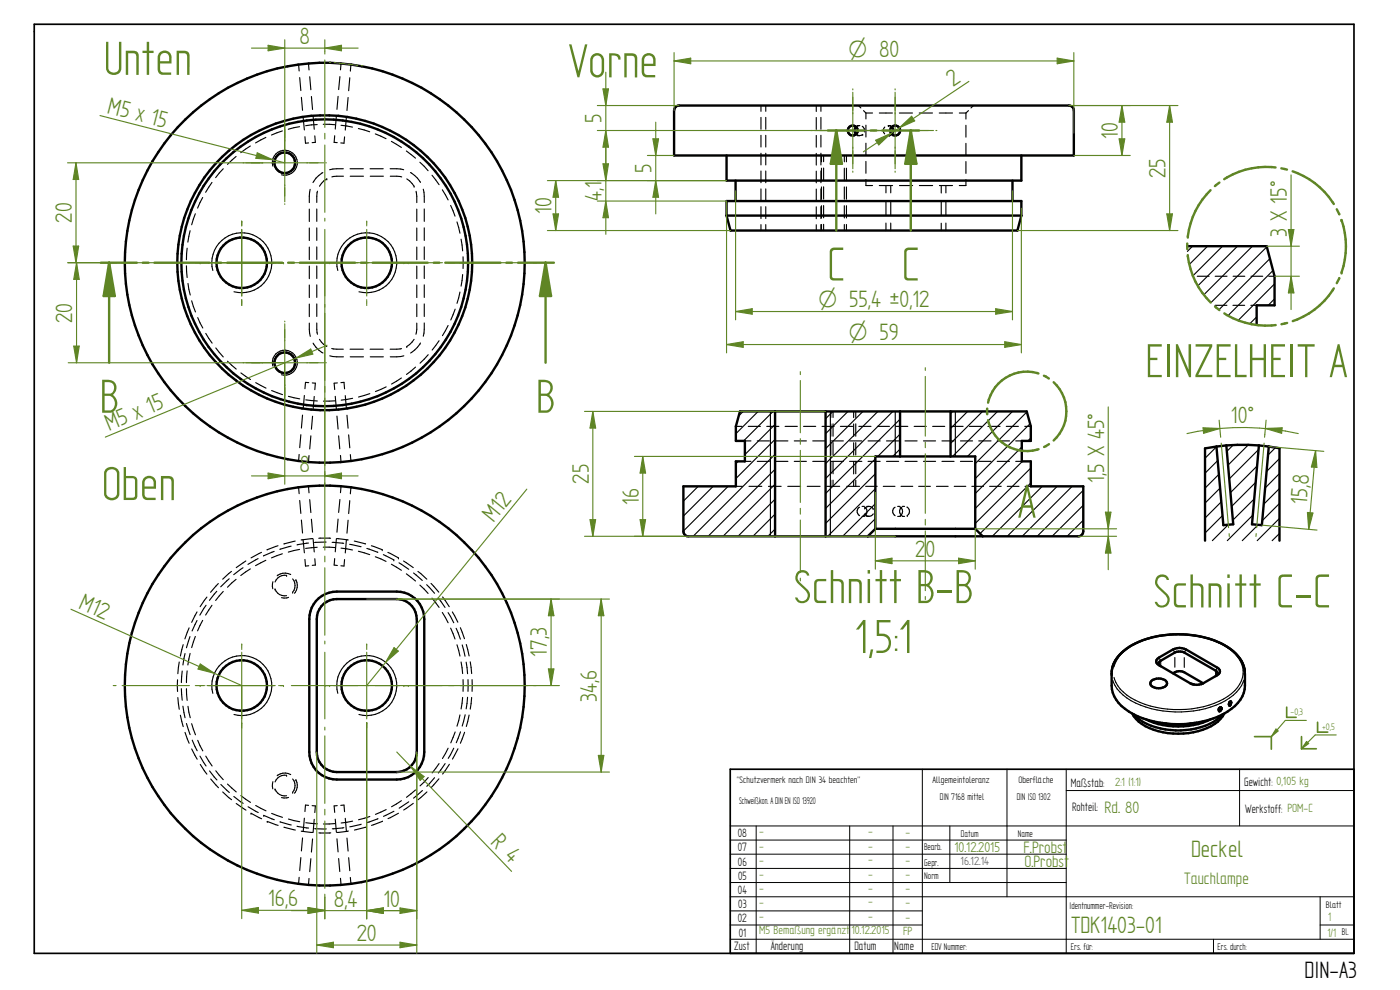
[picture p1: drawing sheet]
<svg xmlns="http://www.w3.org/2000/svg" width="420mm" height="297mm" viewBox="0 0 420 297" stroke-linecap="round" stroke-linejoin="round" font-family="sans-serif">
<path d="M10.3 7.3h396v278.7h-396zM406.3 230.8h-187.2v55.2" fill="none" stroke="#000" stroke-width=".51"/>
<g fill="none" stroke="#000" stroke-width=".3">
<path d="M276.8 230.8v55.2M302.2 230.8v38.3M320 237.2h86.3M320 230.8v55.2M372 230.8v17M219.1 256.3h100.9M219.1 252.1h100.9M219.1 247.8h187.2M226.9 247.8v38.2M255 247.8v38.2M268 247.8v38.2M285.1 247.8v17"/>
<path d="M219.1 277.5h57.7M219.1 273.3h57.7M219.1 269.1h187.2M219.1 264.8h100.9M219.1 260.6h100.9M396.2 277.5h10.1M396.2 269.1v12.7M219.1 281.8h187.2M364.2 281.8v4.2"/>
</g>
<path d="M376.5 221h5v3.8" fill="none" stroke="#5f8525" stroke-width=".51"/>
<path d="M385.7 216.2l-4.2 4.8" fill="none" stroke="#5f8525" stroke-width=".34"/>
<path d="M382.9 218.7l.7 .6-2.1 1.7z" fill="#5f8525"/>
<path d="M382.9 218.7l.7 .6-2.1 1.7zM385.7 216.2h6.3M394.7 220.5l-4.1 4.2" fill="none" stroke="#5f8525" stroke-width=".34"/>
<path d="M386.2 212.2v3h2.8M390.6 221v3.7h4.4" fill="none" stroke="#5f8525" stroke-width=".51"/>
<path d="M392.1 222.5l.7 .6-2.2 1.6z" fill="#5f8525"/>
<path d="M62.6 78.8h20M72.5 68.8v20M392.1 222.5l.7 .6-2.2 1.6zM394.7 220.5h6.3" fill="none" stroke="#5f8525" stroke-width=".34"/>
<path d="M395.4 216.7v3h3.1" fill="none" stroke="#5f8525" stroke-width=".51"/>
<g fill="none" stroke="#000" stroke-width=".72">
<path d="M202.9 32l.9-.3h117a1.48 1.48 0 0 1 1.5 1.5v13.5h-120v-13.5zM257 38.1a1.54 1.54 0 0 0 0 2.2M267.6 38.1a1.48 1.48 0 0 1 0 2.2M218 46.7v7.5h88.5v-7.5M220.8 54.2v6.1M303.9 54.2v6.1M218 64.7l1.2 4.5h86.1l1.2-4.5M218 64.7h88.5M218 64.7v-4.4h88.5v4.4M94.8 180.3a8.2 8.2 0 0 1 6.3-2.8h18a8.3 8.3 0 0 1 8.2 8.3v39.8a8.3 8.3 0 0 1-8.2 8.3h-18a8.2 8.2 0 0 1-8.3-8.3v-39.8a8.5 8.5 0 0 1 2-5.5zM96.5 181.9a6.2 6.2 0 0 1 4.6-2.2h18a6 6 0 0 1 6 6.1v39.8a6.1 6.1 0 0 1-6 6h-18a5.9 5.9 0 0 1-6-6v-39.8a5.8 5.8 0 0 1 1.4-3.9zM347.4 197.7l5.2-3.1a4.1 4.1 0 0 1 3.3 .3l9.4 5.4a1.18 1.18 0 0 1 .8 1.1 1.18 1.18 0 0 1-.8 1.2l-4.8 2.7-2.1 .1-1.2-.4-9.4-5.4a1.12 1.12 0 0 1-.4-1.9z"/>
<path d="M348.3 199.9l-.5-.6v-.4l.5-.7 4.3-2.4 1.7-.3 1.1 .3 9.4 5.4a.88 .88 0 0 1 .6 .8 .88 .88 0 0 1-.6 .9M333.6 201.5a8.6 8.6 0 0 1 2.4-5.1l.8-.7a25.1 25.1 0 0 1 15.2-5.4 32.5 32.5 0 0 1 12.2 1.8l2.4 1 2.8 1.7 2.1 2 1.2 1.8a6.8 6.8 0 0 1 .9 3.9M333.6 201.6a11.7 11.7 0 0 0 1.4 8.3 19.4 19.4 0 0 0 13.1 6.9 30.7 30.7 0 0 0 20.3-3.3 9.6 9.6 0 0 0 5.2-7.8v-3.6M339.8 214.1a12.4 12.4 0 0 0 9.2 5.6 21.1 21.1 0 0 0 16.5-3.2l1.9-2.4M340.3 214.4a17.3 17.3 0 0 0 12.5 4.8 19.9 19.9 0 0 0 13.3-4l.7-.8M343.7 215.8a23.2 23.2 0 0 0 19.8 0M345.6 204.3a3.4 3.4 0 0 1 4.6 .4 1.57 1.57 0 0 1-1.8 1.8h-1.3a1.57 1.57 0 0 1-1.8-1.8zM348.7 216.9l4.2 .5 2.9-.1 2.7-.4M352 202l.6-.3a3 3 0 0 1 2.8 0l5.7 3.3M357.4 205.1l.9 .3M365.8 212.7v.3M365.9 213.1h.1"/>
<path d="M365.9 212.5l-.1 .1M366.2 212.3l-.2 .1M366.2 212.3h.2M366.5 212.3l.1 .1M366.6 212.6l-.6 .5M368.9 211.3v.1M369.1 210.7l-.3 .4M369.2 211.4h-.1M369.2 210.5l-.1 .1M369.5 210.6l-.2 .7"/>
<circle cx="255.9" cy="39.2" r="1.5"/>
<circle cx="268.7" cy="39.2" r="1.49"/>
<circle cx="85.4" cy="48.8" r="3.1"/>
<circle cx="72.6" cy="78.8" r="7.6"/>
<circle cx="97.5" cy="78.8" r="43"/>
<circle cx="97.5" cy="78.8" r="60"/>
<circle cx="97.5" cy="78.8" r="44.2"/>
<circle cx="110" cy="78.8" r="7.6"/>
<circle cx="85.5" cy="108.8" r="3.1"/>
<circle cx="72.6" cy="205.7" r="7.6"/>
<circle cx="97.5" cy="205.7" r="60"/>
<circle cx="110.1" cy="205.7" r="7.6"/>
</g>
<g fill="none" stroke="#000" stroke-width=".34">
<path d="M89.6 19.3l.2 2M92.6 19l.1 2M102.4 19l-.2 2M105.3 19.3l-.2 2M84.7 39.3l-3.2 1.2M89.9 38l-3.4 .8M89.9 23.3l.4 3.9M90.5 29.2l.3 3.9M91 35.1l.3 3.9M93 23l.3 3.9M93.5 29l.3 3.9M94 34.8l.3 4"/>
<path d="M95.2 37.4l-3.5 .3M97 37.3l3.5 .1M101 34.8l-.4 3.9M101.5 28.9l-.4 3.9M102 23l-.4 3.9M102.4 37.6l3.4 .5M104 35.1l-.4 3.9M104.5 29.3l-.4 3.8M105 23.3l-.4 3.9M107.6 38.6l3.3 .9M228.4 31.7v1.7M228.4 35.2v3.6"/>
<path d="M229.8 31.7v1.7M229.8 35.2v3.6M245 31.7v1.7M245 35.3v3.5M246.4 31.7v1.7M246.4 35.2v3.6M255.9 37.7h.7M257.3 37.7h.7M257.6 31.7l.7 .7M257.8 37.7l-.8 .4M258.8 37.9a1.61 1.61 0 0 1 .6 1.7M259.2 33.2l.7 .7"/>
<path d="M259.9 33.9h2M259.9 33.9v1.8M259.9 37.5v3.6M263.9 33.9h3.9M265.5 38.1a1.38 1.38 0 0 0 0 2.1M266.6 37.7h.7M266.7 37.7l.9 .4M268 37.7h.6M268 39.4v.1M268.1 39.2h.1M269.9 33.9h3.9M275.9 33.9h4"/>
<path d="M281.9 33.9h4M287.9 33.9h2M289.9 33.9v1.8M289.9 37.6v3.5M290.6 33.2l-.7 .7M292.1 31.7l-.7 .7M60.8 59.3l-1.5 3.1M63.6 54.7l-1.9 3M67 50.6l-2.3 2.7M70.9 46.9l-2.6 2.4M75.1 43.8l-2.8 2M79.8 41.2l-3.1 1.7"/>
<path d="M81.9 49.8a3.7 3.7 0 0 1 3.2-4.7 3.7 3.7 0 0 1 4.1 4.1 3.7 3.7 0 0 1-4.7 3.3M91.5 41l.2 2 .9-.1M93.1 56.8l-.3 4M94.5 40.8l.1 1.9-.9 .1M95.3 57.4l-.2 3.3M96.9 51.8a8.3 8.3 0 0 0-3 3M98.1 53.7l-.9 .6-1.3 1.6M100.4 40.7l-.1 2 .9 .1M103 50.6l-4.1 .3M103.1 52.9l-3.5 .2M103.4 41.1l-.2 1.9-.9-.1M105.1 50.6h3.9"/>
<path d="M105.1 52.9h4M111.1 50.6h3.9M111.1 52.9h4M112.6 40.2l3.3 1.4M117.1 50.6l4 .3M117.1 52.9l3.5 .2M117.5 42.4l3 1.8M122 45.3l2.7 2.2M122.1 53.7l.8 .6 1.4 1.6M123.2 51.8a8.1 8.1 0 0 1 3 2.9M124.9 57.4l.2 3.4M126 48.7l2.5 2.5"/>
<path d="M127 56.8l.3 3.9M129.7 52.6l2.1 2.8M132.7 56.9l1.8 3.1M228.4 40.6v3.5M228.4 46v3.5M228.4 51.3v3.5M228.4 56.7v3.5M229.8 40.6v3.5M229.8 46v3.5M229.8 51.3v3.5M229.8 56.7v3.5M245 40.6v3.6"/>
<path d="M245 46v3.5M245 51.4v3.5M245 56.7v3.5M246.4 40.6v3.5M246.4 46v3.5M246.4 51.3v3.5M246.4 56.7v3.5M246.5 46.7v1.9M246.5 50.5v3.7M246.5 56.1v3.7M247.2 46.7v1.8M247.2 50.4v3.7"/>
<path d="M247.2 56v3.7M253.4 46.7v1.9M253.4 50.5v3.7M253.4 56.1v3.7M254 46.7v1.9M254 50.5v3.7M254 56.1v3.7M255.9 40.7h.7M257 40.3h.1M257.3 40.7h.7M257.3 40.5l.3 .1M257.8 40.6l.2 .1"/>
<path d="M258.9 40.3l-.9 .4M259.9 53.8v1.9h2M259.9 43v3.6M259.9 48.4v3.6M263.9 55.7h4M265.9 55.7v2.2M267.3 55.7v2.2M267.6 40.3l-1 .4h.6M268.6 40.6l-.6 .1M269.9 55.7h4M275.9 55.7h4M281.9 55.7h4"/>
<path d="M282.5 55.7v2.2M283.9 55.7v2.2M289.9 43v3.6M289.9 48.5v3.5M289.9 53.9v1.8h-2M56 79.8l.2 3.5M56.2 74.5l-.2 3.4M57.1 69.2l-.7 3.4M58.6 64.1l-1.1 3.3M92.8 62.7v3.8M92.8 68.4v3.8M92.8 74.1v3.8"/>
<path d="M92.8 79.8v3.8M95.1 62.7v3.7M95.1 68.4v3.7M95.1 74.1v3.8M95.1 79.8v3.8M125.1 62.7v3.8M125.1 68.4v3.8M125.1 74.1v3.8M125.1 79.8v3.8M127.3 62.7v3.7M127.3 68.4v3.7M127.3 74.1v3.8"/>
<path d="M127.3 79.8v3.8M135.2 61.6l1.4 3.3M137.1 66.6l.9 3.4M138.4 71.8l.4 3.5M139 77v3.6M228.4 62v3.6M228.4 67.4v1.8M229.8 62v3.6M229.8 67.4v1.8M245 62.1v3.5M245 67.4v1.8M246.4 62v3.6"/>
<path d="M246.4 67.4v1.8M246.5 61.7v3.7M246.5 67.4v1.8M247.2 61.7v3.7M247.2 67.3v1.9M253.4 61.7v3.7M253.4 67.4v1.8M254 61.7v3.7M254 67.4v1.8M265.9 60.2v4.4M265.9 66.9v2.3M267.3 60.2v4.4"/>
<path d="M267.3 66.9v2.3M282.5 60.2v4.5M282.5 67v2.2M283.9 60.2v4.4M283.9 66.9v2.3M56.4 85l.7 3.5M57.5 90.3l1.2 3.3M59.3 95.3l1.6 3.1M63.9 81.2a9 9 0 0 1 7.9-11.3 9 9 0 0 1 9.7 9.8 9 9 0 0 1-11.3 7.8M92.8 85.5v3.8M92.8 91.2v3.8M92.8 96.9l.3 4"/>
<path d="M95.1 96.9l.2 3.4M95.1 85.5v3.7M95.1 91.2v3.8M101.4 81.2a9 9 0 0 1 7.9-11.3 9 9 0 0 1 9.8 9.8 9 9 0 0 1-11.4 7.8M125.1 96.9l-.3 3.4M125.1 85.5v3.8M125.1 91.2v3.8M127.3 85.5v3.7M127.3 91.2v3.8M127.3 96.9l-.3 4M134.5 97.7l-1.7 3M136.6 92.8l-1.3 3.2"/>
<path d="M138 87.6l-.9 3.4M138.8 82.4l-.4 3.5M61.8 100l1.9 3M64.8 104.4l2.2 2.7M68.3 108.4l2.6 2.3M72.3 111.9l2.9 2M76.7 114.8l3.1 1.7M81.5 117.2l3.3 1.2M81.9 109.8a3.7 3.7 0 0 1 3.2-4.7 3.7 3.7 0 0 1 4.1 4.1 3.7 3.7 0 0 1-4.7 3.2M86.6 118.9l3.3 .8M91.3 118.7l-.3 3.9M91.8 120l3.4 .3"/>
<path d="M92.7 114.8l-1-.1-.2 1.9M93.7 114.9l.9 .1-.1 1.9M94 103a7.6 7.6 0 0 0 2.9 2.9M94.3 119l-.3 3.9M95.9 101.8l1.3 1.6 .9 .6M99 106.8l4.1 .3M99.6 104.6l3.4 .2M100.6 118.9l.4 3.9M101.3 114.9l-1 .1 .1 1.9M102.3 114.8l.9-.1 .2 2M103.6 118.7l.4 3.9M105.1 104.8h3.9"/>
<path d="M105.1 107.1h4M105.8 119.5l-3.4 .6M111 118.1l-3.4 1M111.1 104.8h3.9M111.1 107.1h4M115.9 116.1l-3.2 1.4M120.5 113.4l-3 1.8M120.5 104.6l-3.4 .2M121.2 106.8l-4.1 .3M124.3 101.8l-1.4 1.6-.8 .6M124.7 110.2l-2.7 2.2M126.2 102.9a8.1 8.1 0 0 1-3 3"/>
<path d="M128.5 106.4l-2.4 2.6M131.8 102.2l-2.1 2.8M89.8 136.4l-.2 1.9M90.3 130.4l-.4 3.9M90.8 124.5l-.3 3.9M92.7 136.7l-.1 1.9M93.3 130.8l-.3 3.9M93.8 124.9l-.3 3.9M100.6 120.3l-3.5 .1M101.1 124.8l.4 3.9M101.6 130.8l.4 3.9M102.2 136.7l.2 1.9"/>
<path d="M104.1 124.6l.4 3.9M104.6 130.5l.4 3.9M105.1 136.4l.2 1.9M89.6 146.2l.2 1.9M89.9 150.2l.4 3.9M90.5 156l.3 3.9M92.6 145.9l.1 2M93 149.9l.3 3.9M93.5 155.8l.3 3.9M101.5 155.7l-.4 4M102 149.9l-.4 3.9M102.4 145.9l-.2 1.9"/>
<path d="M104.5 156.1l-.4 3.9M105 150.2l-.4 3.9M105.3 146.2l-.2 2M62.1 179.2l-2 2.8M65.1 177.4l-2.2 2.7M65.5 175.1l-2.3 2.6M67 177.5l-2.3 2.7M68.8 173.7l-2.6 2.4M69.5 171.4l-2.7 2.4M70.9 173.8l-2.6 2.4M72.9 170.3l-2.8 2.1M73.8 168.3l-2.9 2"/>
<path d="M75.1 170.7l-2.8 2M77.5 167.6l-3.1 1.7M78.5 165.7l-3.2 1.7M79.8 168.1l-3.1 1.6M81.9 174.5v2.2M82.3 165.4l-3.2 1.4M82.5 176.7a3 3 0 0 0 3.5 2M83.4 163.7l-3.3 1.3M84.7 166.2l-3.2 1.2M86 172.6a3.1 3.1 0 0 0-3.5 2M86.6 179.2l-1.4 .3-.7-.2M87.2 172.4v-.1a3.7 3.7 0 0 0-4 .5"/>
<path d="M87.4 163.9l-3.4 .9M87.8 173.7a3.1 3.1 0 0 1 0 4M88.6 162.3l-3.4 .9M88.8 174a3.6 3.6 0 0 1-.4 4M89.9 164.8l-3.4 .9M91 162l.3 3.9M91.5 167.9l.2 1.9h1M92.6 162.9l-3.5 .6M93.8 161.6l-3.4 .4M94 161.7l.3 3.9M94.5 167.6l.1 1.9-.9 .1M95.2 164.2l-3.5 .3"/>
<path d="M95.7 161.5h3.5M97 164.2l3.5 .1M97.9 162.6l-3.5 .2M99.7 162.7l3.5 .3M100.4 167.6l-.1 1.9 1 .2M101 161.7l-.4 3.9M101 161.6l3.5 .4M102.4 164.5l3.4 .5M103.4 167.9l-.2 1.9h-.9M104 162l-.4 3.9M104.9 163.3l3.5 .7M106.3 162.3l3.4 .9"/>
<path d="M107.6 165.4l3.3 1M110.1 164.5l3.3 1.2M111.5 163.7l3.2 1.2M112.6 167l3.3 1.4M115.1 166.4l3.1 1.6M116.4 165.7l3.2 1.7M117.5 169.3l3 1.8M119.7 168.9l3 1.9M121.1 168.3l2.9 2M122 172.2l2.7 2.1M124.1 171.9l2.6 2.3M125.4 171.4l2.7 2.4"/>
<path d="M126 175.6l2.5 2.5M128 175.4l2.4 2.6M129.4 175l2.3 2.7M129.7 179.5l2.1 2.7M131.5 179.4l2.1 2.8M132.8 179.1l2 2.9M53.8 198.6l-.4 3.5M55 193.4l-.9 3.4M55.5 196.1l-.6 3.4M56.8 188.4l-1.3 3.3M57 191l-1 3.4M57.1 196l-.7 3.5"/>
<path d="M58.6 191l-1.1 3.3M59.1 186.2l-1.5 3.1M59.1 183.6l-1.6 3.1M60.8 186.1l-1.5 3.2M61.8 181.6l-1.8 3M63.6 181.6l-1.9 2.9M132.7 183.8l1.8 3.1M134.5 183.8l1.7 3.1M135.2 188.5l1.4 3.2M135.8 183.6l1.6 3.1M136.9 188.5l1.3 3.3M137.1 193.5l.9 3.3"/>
<path d="M138.2 188.3l1.2 3.3M138.4 198.6l.4 3.5M138.7 193.5l.9 3.4M139.9 198.7l.4 3.4M139.9 193.4l.9 3.4M141.1 198.6l.5 3.5M348 197.6l.2 .4M348.3 198.7v.8M352.2 195.2l.3 .4M352.6 197.3v2.9M355.4 197.3v2.9M355.8 195.2l-.3 .4"/>
<path d="M53.3 204v3.5M53.4 209.3l.4 3.5M54.1 214.6l.9 3.4M54.4 206.6l.3 3.5M54.7 201.3l-.3 3.5M54.9 211.9l.6 3.4M55.5 219.8l1.3 3.2M56 217.1l1.1 3.3M56 206.6l.2 3.5M56.2 201.3l-.2 3.5M56.4 211.9l.7 3.4M57.5 217.1l1.2 3.4"/>
<path d="M63.9 208a9 9 0 0 1 7.9-11.3 9 9 0 0 1 9.7 9.8 9 9 0 0 1-11.3 7.9M101.4 208a9 9 0 0 1 7.9-11.3 9 9 0 0 1 9.7 9.8 9 9 0 0 1-11.3 7.9M136.6 219.6l-1.3 3.3M138 214.5l-.9 3.4M138.2 219.6l-1.3 3.2M138.8 209.3l-.4 3.4M139 203.9v3.5M139.4 219.7l-1.2 3.3M139.6 214.5l-.9 3.3M140.3 209.2l-.4 3.5M140.5 203.9v3.5M140.8 214.5l-.9 3.5"/>
<path d="M141.6 209.3l-.5 3.5M141.7 203.9v3.5M334.3 200.1a10.8 10.8 0 0 1 6.3-6.8 30.9 30.9 0 0 1 26.6 .3 9.9 9.9 0 0 1 5.9 8.6 10.1 10.1 0 0 1-5.9 7.5 30.6 30.6 0 0 1-27.9-.4 10.3 10.3 0 0 1-5-6.1M364.8 201.6v.8M365.2 200.6l-.3 .4M373.3 204.1a12.7 12.7 0 0 1-8.4 7.5 31.8 31.8 0 0 1-25.5-1.4 11.7 11.7 0 0 1-5.4-6.1M57.5 224.7l1.7 3.1M57.7 222.1l1.5 3.2M59.3 222.1l1.6 3.2M60 226.9l1.8 2.9M60.1 229.4l2 2.9M61.8 226.9l1.9 2.9"/>
<path d="M62.9 231.3l2.2 2.7M63.2 233.7l2.4 2.6M64.8 231.3l2.2 2.6M66.3 235.4l2.5 2.4M66.8 237.6l2.7 2.3M68.3 235.2l2.6 2.4M70.2 239l2.8 2M72.3 238.7l2.9 2M81.9 234.5v2.2M82.5 236.8a3.1 3.1 0 0 0 3.5 2M86 232.6a3.1 3.1 0 0 0-3.5 2M86.6 239.3h-2.1"/>
<path d="M87.2 232.4a3.6 3.6 0 0 0-4 .3M87.8 233.7a3.1 3.1 0 0 1 0 4M88.8 234a3.6 3.6 0 0 1-.4 4M124.7 237l-2.7 2.2M126.8 237.2l-2.7 2.3M128.1 237.6l-2.6 2.3M128.5 233.3l-2.4 2.5M130.4 233.3l-2.3 2.6M131.7 233.7l-2.3 2.6M131.8 229.1l-2.1 2.8M133.6 229.1l-2 2.8M134.5 224.5l-1.7 3.1"/>
<path d="M134.9 229.3l-2.1 2.9M136.2 224.5l-1.7 3M137.4 224.7l-1.6 3.1M70.9 241.1l2.9 2M74.5 242.1l3 1.7M75.3 244l3.2 1.7M76.7 241.7l3.1 1.6M79.2 244.6l3.1 1.4M80.2 246.5l3.3 1.1M81.5 244.1l3.3 1.1M84 246.6l3.4 .9M85.2 248.2l3.4 .8"/>
<path d="M86.6 245.7l3.3 .8M89.1 247.9l3.5 .6M90.3 257.3l-.4 3.9M90.4 249.4l3.5 .4M90.8 251.4l-.3 3.9M91.3 245.5l-.3 3.9M91.8 246.8l3.4 .4M92.6 241.6h-.9l-.2 1.9M93.3 257.6l-.3 3.9M93.7 241.7l.9 .1-.1 2M93.8 251.7l-.3 4M94.3 245.8l-.3 3.9"/>
<path d="M94.4 248.6l3.5 .1M95.7 249.9h3.6M100.6 247.1l-3.5 .1M100.6 245.8l.4 3.9M101.1 251.7l.4 3.9M101.2 241.7l-.9 .1 .1 2M101.6 257.6l.4 3.9M102.3 241.6h.9l.2 1.9M103.2 248.3l-3.5 .4M103.6 245.5l.4 3.9M104.1 251.5l.4 3.9M104.6 249.3l-3.5 .5"/>
<path d="M104.6 257.3l.4 3.9M105.8 246.4l-3.4 .5M108.4 247.3l-3.4 .8M109.8 248.2l-3.4 .8M111 245l-3.4 1M113.4 245.7l-3.3 1.1M114.8 246.4l-3.3 1.2M115.9 242.9l-3.2 1.4M118.2 243.4l-3.1 1.5M119.6 244l-3.2 1.6M120.5 240.2l-3 1.9M122.7 240.6l-2.9 1.9"/>
<path d="M124 241l-2.9 2M89.8 263.2l-.2 2M92.7 263.6l-.1 1.9M102.2 263.5l.2 2M105.1 263.3l.2 1.9"/>
</g>
<g fill="#000">
<circle cx="266.6" cy="37.7" r=".17"/>
<circle cx="266.7" cy="37.7" r=".17"/>
<circle cx="98.1" cy="53.7" r=".17"/>
<circle cx="124.3" cy="55.9" r=".17"/>
<circle cx="258.9" cy="40.3" r=".17"/>
<circle cx="266.9" cy="40.6" r=".17"/>
<circle cx="122.1" cy="104" r=".17"/>
<circle cx="82.5" cy="176.7" r=".17"/>
<circle cx="86" cy="172.6" r=".17"/>
<circle cx="87.8" cy="177.7" r=".17"/>
<circle cx="88.8" cy="174" r=".17"/>
<circle cx="114.7" cy="164.9" r=".17"/>
<circle cx="118.2" cy="168" r=".17"/>
<circle cx="119.6" cy="167.4" r=".17"/>
<circle cx="365.8" cy="212.7" r=".36"/>
<circle cx="365.8" cy="212.9" r=".36"/>
<circle cx="365.8" cy="213.1" r=".36"/>
<circle cx="365.8" cy="213" r=".36"/>
<circle cx="365.9" cy="213.1" r=".36"/>
<circle cx="365.9" cy="212.5" r=".36"/>
<circle cx="366" cy="213.1" r=".36"/>
<circle cx="366" cy="212.3" r=".36"/>
<circle cx="366.2" cy="213.1" r=".36"/>
<circle cx="366.2" cy="212.3" r=".36"/>
<circle cx="366.3" cy="213" r=".36"/>
<circle cx="366.3" cy="212.3" r=".36"/>
<circle cx="366.4" cy="212.3" r=".36"/>
<circle cx="366.5" cy="212.8" r=".36"/>
<circle cx="366.5" cy="212.3" r=".36"/>
<circle cx="366.6" cy="212.5" r=".36"/>
<circle cx="366.6" cy="212.4" r=".36"/>
<circle cx="368.8" cy="211.2" r=".36"/>
<circle cx="368.9" cy="211.3" r=".36"/>
<circle cx="368.9" cy="211.4" r=".36"/>
<circle cx="369" cy="211.4" r=".36"/>
<circle cx="369" cy="210.8" r=".36"/>
<circle cx="369.1" cy="210.7" r=".36"/>
<circle cx="369.1" cy="211.4" r=".36"/>
<circle cx="369.1" cy="210.6" r=".36"/>
<circle cx="369.2" cy="210.5" r=".36"/>
<circle cx="369.2" cy="211.3" r=".36"/>
<circle cx="369.3" cy="210.5" r=".36"/>
<circle cx="369.3" cy="211.3" r=".36"/>
<circle cx="369.4" cy="210.5" r=".36"/>
<circle cx="369.4" cy="211.1" r=".36"/>
<circle cx="369.4" cy="210.6" r=".36"/>
<circle cx="369.5" cy="210.7" r=".36"/>
<circle cx="82.5" cy="236.8" r=".17"/>
<circle cx="86" cy="232.6" r=".17"/>
<circle cx="87.8" cy="237.7" r=".17"/>
<circle cx="88.8" cy="234" r=".17"/>
<circle cx="75.3" cy="244" r=".17"/>
<circle cx="79.2" cy="244.6" r=".17"/>
<circle cx="80.2" cy="246.5" r=".17"/>
</g>
<circle cx="85.1" cy="78.8" r=".17" fill="#5f8525"/>
<path d="M83.6 78.8h.1M83.9 78.8h1" fill="none" stroke="#5f8525" stroke-width=".34"/>
<circle cx="72.5" cy="66.3" r=".17" fill="#5f8525"/>
<path d="M72.5 66.5v1M72.5 67.7v.1" fill="none" stroke="#5f8525" stroke-width=".34"/>
<circle cx="60.1" cy="78.8" r=".17" fill="#5f8525"/>
<path d="M60.3 78.8h.9M61.4 78.8h.1" fill="none" stroke="#5f8525" stroke-width=".34"/>
<circle cx="72.5" cy="91.4" r=".17" fill="#5f8525"/>
<path d="M85.5 36.3v.3M85.5 37.1v23.4M73 48.9h.2M73.8 48.9h23.3M97.7 48.9h.2M62.6 78.8h20M72.5 68.8v20M85.5 61.1v.2M72.5 89.9v.1M72.5 90.2v.9" fill="none" stroke="#5f8525" stroke-width=".34"/>
<circle cx="85.1" cy="78.8" r=".17" fill="#5f8525"/>
<path d="M83.6 78.8h.1M83.9 78.8h1" fill="none" stroke="#5f8525" stroke-width=".34"/>
<circle cx="72.5" cy="66.3" r=".17" fill="#5f8525"/>
<path d="M72.5 66.5v1M72.5 67.7v.1" fill="none" stroke="#5f8525" stroke-width=".34"/>
<circle cx="60.1" cy="78.8" r=".17" fill="#5f8525"/>
<path d="M60.3 78.8h.9M61.4 78.8h.1" fill="none" stroke="#5f8525" stroke-width=".34"/>
<circle cx="72.5" cy="91.4" r=".17" fill="#5f8525"/>
<path d="M100.1 78.8h19.9M110.1 68.8v20M72.5 89.9v.1M72.5 90.2v.9" fill="none" stroke="#5f8525" stroke-width=".34"/>
<circle cx="122.5" cy="78.8" r=".17" fill="#5f8525"/>
<path d="M121.4 78.8h1" fill="none" stroke="#5f8525" stroke-width=".34"/>
<g fill="#5f8525">
<circle cx="121.2" cy="78.8" r=".17"/>
<circle cx="110.1" cy="66.3" r=".17"/>
</g>
<path d="M110.1 66.5v1M110.1 67.7v.1" fill="none" stroke="#5f8525" stroke-width=".34"/>
<circle cx="97.6" cy="78.8" r=".17" fill="#5f8525"/>
<path d="M97.7 78.8h1.1" fill="none" stroke="#5f8525" stroke-width=".34"/>
<g fill="#5f8525">
<circle cx="98.9" cy="78.8" r=".17"/>
<circle cx="110.1" cy="91.4" r=".17"/>
</g>
<path d="M85.5 96.4v.2M85.5 97.2v23.3M110.1 89.9v.1M110.1 90.2v.9M73 108.8h.2M73.8 108.8h23.3M97.7 108.8h.2M85.5 121.1v.2M110.1 195.7v20M100.1 205.7h19.9" fill="none" stroke="#5f8525" stroke-width=".34"/>
<circle cx="122.5" cy="205.7" r=".17" fill="#5f8525"/>
<path d="M121.4 205.7h1" fill="none" stroke="#5f8525" stroke-width=".34"/>
<g fill="#5f8525">
<circle cx="121.2" cy="205.7" r=".17"/>
<circle cx="110.1" cy="193.2" r=".17"/>
</g>
<path d="M110.1 193.4v1" fill="none" stroke="#5f8525" stroke-width=".34"/>
<g fill="#5f8525">
<circle cx="110.1" cy="194.6" r=".17"/>
<circle cx="97.6" cy="205.7" r=".17"/>
</g>
<path d="M97.7 205.7h1.1" fill="none" stroke="#5f8525" stroke-width=".34"/>
<g fill="#5f8525">
<circle cx="98.9" cy="205.7" r=".17"/>
<circle cx="110.1" cy="218.2" r=".17"/>
</g>
<path d="M110.1 217v1" fill="none" stroke="#5f8525" stroke-width=".34"/>
<circle cx="110.1" cy="216.8" r=".17" fill="#5f8525"/>
<path d="M72.5 195.7v20M62.6 205.7h20" fill="none" stroke="#5f8525" stroke-width=".34"/>
<circle cx="85.1" cy="205.7" r=".17" fill="#5f8525"/>
<path d="M83.6 205.7h.1M83.9 205.7h1" fill="none" stroke="#5f8525" stroke-width=".34"/>
<circle cx="72.5" cy="193.2" r=".17" fill="#5f8525"/>
<path d="M72.5 193.4v1" fill="none" stroke="#5f8525" stroke-width=".34"/>
<g fill="#5f8525">
<circle cx="72.5" cy="194.6" r=".17"/>
<circle cx="60.1" cy="205.7" r=".17"/>
</g>
<path d="M60.3 205.7h.9M61.4 205.7h.1" fill="none" stroke="#5f8525" stroke-width=".34"/>
<circle cx="72.5" cy="218.2" r=".17" fill="#5f8525"/>
<path d="M72.5 217v1" fill="none" stroke="#5f8525" stroke-width=".34"/>
<circle cx="72.5" cy="216.8" r=".17" fill="#5f8525"/>
<g fill="none" stroke="#5f8525" stroke-width=".34">
<path d="M97.5 15.3v.9M97.5 18v20.2M202.3 18.3l5-.9v1.7zM97.5 40v1.7M97.5 43.5v20.2M34 78.8h.8M36.6 78.8h20.2M58.6 78.8h1.8M62.1 78.8h20.2M84.1 78.8h.9M87.4 78.8h20.1M97.5 65.5v.8"/>
<path d="M97.5 68.8v20M110 78.8h.8M112.6 78.8h20.2M134.6 78.8h1.7M138.1 78.8h20.2M160.1 78.8h.9M97.5 91.4v.8M97.5 94v20.2M97.5 116v1.7M97.5 119.5v20.2M97.5 141.5v1.6M97.5 144.9v20.2"/>
<path d="M97.5 166.9v1.7M97.5 170.3v20.3M97.5 192.4v.8M97.5 195.7v20M34 205.7h.8M36.6 205.7h20.2M58.6 205.7h1.8M62.1 205.7h20.2M84.1 205.7h.9M87.4 205.7h20.1M97.5 218.2v.8M110 205.7h.8"/>
<path d="M112.6 205.7h20.2M134.6 205.7h1.7M138.1 205.7h20.2M160.1 205.7h.9M97.5 220.8v20.2M97.5 242.8v1.7M97.5 246.3v20.2M97.5 268.3v.9"/>
</g>
<path d="M202.3 18.3l5-.9v1.7z" fill="#5f8525"/>
<path d="M317.3 17.4l5 .9-5 .8z" fill="none" stroke="#5f8525" stroke-width=".34"/>
<path d="M317.3 17.4l5 .9-5 .8z" fill="#5f8525"/>
<path d="M202.3 15.8v17.4M202.3 18.3h120M322.3 15.8v24.1M220.8 93.5l5-.9v1.7z" fill="none" stroke="#5f8525" stroke-width=".34"/>
<path d="M220.8 93.5l5-.9v1.7z" fill="#5f8525"/>
<path d="M298.8 92.6l5.1 .9-5.1 .8z" fill="none" stroke="#5f8525" stroke-width=".34"/>
<path d="M298.8 92.6l5.1 .9-5.1 .8z" fill="#5f8525"/>
<path d="M220.8 57.2v38.8M303.9 57.2v38.8M220.8 93.5h83.1M218 103.4l5-.9v1.7z" fill="none" stroke="#5f8525" stroke-width=".34"/>
<path d="M218 103.4l5-.9v1.7z" fill="#5f8525"/>
<path d="M301.5 102.5l5 .9-5 .8z" fill="none" stroke="#5f8525" stroke-width=".34"/>
<path d="M301.5 102.5l5 .9-5 .8z" fill="#5f8525"/>
<path d="M336.7 31.7l.9 5h-1.7zM218 60.3v45.6M306.5 62.5v43.4M218 103.4h88.5" fill="none" stroke="#5f8525" stroke-width=".34"/>
<path d="M336.7 31.7l.9 5h-1.7z" fill="#5f8525"/>
<path d="M335.9 41.7h1.7l-.9 5z" fill="none" stroke="#5f8525" stroke-width=".34"/>
<path d="M335.9 41.7h1.7l-.9 5z" fill="#5f8525"/>
<path d="M320.8 31.7h18.4M336.7 31.7v15M351 31.7l.9 5h-1.7zM322.3 46.7h16.9" fill="none" stroke="#5f8525" stroke-width=".34"/>
<path d="M351 31.7l.9 5h-1.7z" fill="#5f8525"/>
<path d="M350.2 64.2h1.7l-.9 5z" fill="none" stroke="#5f8525" stroke-width=".34"/>
<path d="M350.2 64.2h1.7l-.9 5z" fill="#5f8525"/>
<path d="M320.8 31.7h32.7M351 31.7v37.5M195.9 41.7h1.7l-.8 5zM305.3 69.2h48.2" fill="none" stroke="#5f8525" stroke-width=".34"/>
<path d="M195.9 41.7h1.7l-.8 5z" fill="#5f8525"/>
<path d="M196.8 54.2l.8 5h-1.7z" fill="none" stroke="#5f8525" stroke-width=".34"/>
<path d="M196.8 54.2l.8 5h-1.7z" fill="#5f8525"/>
<path d="M196.8 36.7v27.5M194.3 46.7h8M194.3 54.2h23.7M181.8 60.3l.8 5h-1.6z" fill="none" stroke="#5f8525" stroke-width=".34"/>
<path d="M181.8 60.3l.8 5h-1.6z" fill="#5f8525"/>
<path d="M181 49.1h1.6l-.8 5.1z" fill="none" stroke="#5f8525" stroke-width=".34"/>
<path d="M181 49.1h1.6l-.8 5.1z" fill="#5f8525"/>
<path d="M166.8 54.2l.8 5h-1.6zM179.3 54.2h38.7M181.8 44.2v26.1M179.3 60.3h38.7" fill="none" stroke="#5f8525" stroke-width=".34"/>
<path d="M166.8 54.2l.8 5h-1.6z" fill="#5f8525"/>
<path d="M166 64.2h1.6l-.8 5z" fill="none" stroke="#5f8525" stroke-width=".34"/>
<path d="M166 64.2h1.6l-.8 5z" fill="#5f8525"/>
<path d="M164.3 54.2h53.7M166.8 54.2v15M164.3 69.2h54.9M60.1 199.2l4.2 2.8-4.9-1.3z" fill="none" stroke="#5f8525" stroke-width=".34"/>
<path d="M60.1 199.2l4.2 2.8-4.9-1.3z" fill="#5f8525"/>
<path d="M21.3 182.8l51.2 22.9M118.3 194.3l1.2 1.1-3.8 3.3z" fill="none" stroke="#5f8525" stroke-width=".34"/>
<path d="M118.3 194.3l1.2 1.1-3.8 3.3z" fill="#5f8525"/>
<path d="M88.9 107.4l4.3-2.7 .7 1.6zM158.1 146.8l-48 58.9" fill="none" stroke="#5f8525" stroke-width=".34"/>
<path d="M88.9 107.4l4.3-2.7 .7 1.6z" fill="#5f8525"/>
<path d="M77.2 45.8l4.6 2.1-5-.4zM98.2 103.6l-66.6 27.5" fill="none" stroke="#5f8525" stroke-width=".34"/>
<path d="M77.2 45.8l4.6 2.1-5-.4z" fill="#5f8525"/>
<path d="M30 34.7l55.5 14.2M95.1 283.5l5-.8v1.7z" fill="none" stroke="#5f8525" stroke-width=".34"/>
<path d="M95.1 283.5l5-.8v1.7z" fill="#5f8525"/>
<path d="M120 282.7l5.1 .8-5.1 .9z" fill="none" stroke="#5f8525" stroke-width=".34"/>
<path d="M120 282.7l5.1 .8-5.1 .9z" fill="#5f8525"/>
<path d="M95.1 225.6v60.4M123.2 230l4.1 3-1.2 1.1zM125.1 225.6v60.4M95.1 283.5h30" fill="none" stroke="#5f8525" stroke-width=".34"/>
<path d="M123.2 230l4.1 3-1.2 1.1z" fill="#5f8525"/>
<path d="M119.1 225.6l34.4 35.9M92.4 272.4l5.1 .8-5.1 .9z" fill="none" stroke="#5f8525" stroke-width=".34"/>
<path d="M92.4 272.4l5.1 .8-5.1 .9z" fill="#5f8525"/>
<path d="M110.1 273.2l5-.8v1.7z" fill="none" stroke="#5f8525" stroke-width=".34"/>
<path d="M110.1 273.2l5-.8v1.7z" fill="#5f8525"/>
<path d="M110.1 216.8v58.9M87.4 273.2h32.6M97.5 269.2v6.5M110.1 273.2l5-.8v1.7z" fill="none" stroke="#5f8525" stroke-width=".34"/>
<path d="M110.1 273.2l5-.8v1.7z" fill="#5f8525"/>
<path d="M120 272.4l5.1 .8-5.1 .9z" fill="none" stroke="#5f8525" stroke-width=".34"/>
<path d="M120 272.4l5.1 .8-5.1 .9z" fill="#5f8525"/>
<path d="M110.1 216.8v58.9M164.6 200.7h1.6l-.8 5zM125.1 225.6v50.1M110.1 273.2h15" fill="none" stroke="#5f8525" stroke-width=".34"/>
<path d="M164.6 200.7h1.6l-.8 5z" fill="#5f8525"/>
<path d="M165.4 179.7l.8 5h-1.6z" fill="none" stroke="#5f8525" stroke-width=".34"/>
<path d="M165.4 179.7l.8 5h-1.6z" fill="#5f8525"/>
<path d="M110.1 179.7h57.8M165.4 179.7v26M121.1 205.7h46.8" fill="none" stroke="#5f8525" stroke-width=".34"/>
<g fill="none" stroke="#5f8525" stroke-width=".72">
<path d="M32.8 78.8h8.3M42.8 78.8h1.8M46.3 78.8h16.6M64.7 78.8h1.7M68.2 78.8h16.5M86.5 78.8h1.7M90 78.8h16.5M108.3 78.8h1.7M111.8 78.8h16.5M130.2 78.8h1.7M133.6 78.8h16.6M152 78.8h1.7"/>
<path d="M155.5 78.8h8.2v30"/>
</g>
<path d="M163.7 78.8l1.7 10h-3.4z" fill="#5f8525"/>
<path d="M32.8 78.8v30M163.7 78.8l1.7 10h-3.4z" fill="none" stroke="#5f8525" stroke-width=".72"/>
<path d="M32.8 78.8l1.6 10h-3.3z" fill="#5f8525"/>
<path d="M30.3 78.8h2.5M32.8 78.8l1.6 10h-3.3zM163.7 78.8h2.5" fill="none" stroke="#5f8525" stroke-width=".72"/>
<g fill="none" stroke="#000" stroke-width=".34">
<path d="M220.8 127.9h1.9M221.5 138.4l-.7 .7M223 123.4l-1.3 1.4M223.6 132.3h1.8M223.6 138.4h1.8M224.6 127.9h3.6M227.3 132.3h3.6M227.3 138.4h3.6M227.5 123.4l-6.7 6.7M230.1 127.9h3.7M231.2 123.4v37.5M232 123.4l-8.8 8.9"/>
<path d="M232.6 127.3l-9 9.1M232.6 131.8l-11.8 11.8M232.6 136.3l-24.6 24.6M232.8 132.3h3.7M232.8 138.4h3.7M235.6 127.9h3.7M238.4 132.3h3.6M238.4 138.4h3.6M241.2 127.9h3.6M243.9 132.3h3.7M243.9 138.4h3.7M246.7 127.9h3.6"/>
<path d="M249.2 123.4v37.5M249.3 123.4v1.9M249.3 127.2v3.7M249.3 132.8v3.7M249.3 138.4v3.8M249.5 132.3h3.6M249.5 138.4h3.6M250 125.3v-1.9l-2.2 2.2M250 127.2v3.7M250 132.8v3.7M250 138.4v3.8M252.2 127.9h3.7"/>
<path d="M254.5 123.4l-6.7 6.7M255 132.3h3.6M255 138.4h3.6M256.2 123.4v1.9M256.2 127.2v3.7M256.2 132.8v3.8M256.2 138.5v3.7M256.8 123.4v1.9M256.8 127.2v3.7M256.8 132.8v3.7M256.8 138.4v3.8M257.8 127.9h3.6"/>
<path d="M259 123.4l-11.2 11.2M260.5 132.3h3.6M260.5 138.4h3.6M262.7 137.7l-14.9 14.9M263.3 127.9h3.6M263.5 123.4l-15.7 15.7M266.1 132.3h3.6M266.1 138.4h3.6M268 123.4l-20.2 20.2M268.7 123.4v13.5M268.8 127.9h3.6M270.1 125.8l-22.3 22.3"/>
<path d="M270.1 130.3l-6.7 6.6M270.1 134.7l-2.2 2.2M271.6 132.3h3.6M271.6 138.4h3.6M274.4 127.9h3.6M277.1 132.3h3.7M277.1 138.4h3.7M279.9 127.9h3.6M282.7 132.3h3.6M282.7 138.4h3.6M285.4 127.9h3.6M285.9 123.4l-.6 .7"/>
<path d="M286.7 123.4v13.5M288.2 132.3h3.7M288.2 138.4h3.7M290.4 123.4l-5.1 5.2M290.9 127.9h3.7M293.7 132.3h3.7M293.7 138.4h3.7M294.9 123.4l-9.6 9.7M296.5 127.9h3.6M299.3 132.3h3.7M299.3 138.4h3.7M299.4 123.4l-13.5 13.5"/>
<path d="M302 127.9h3.6M303.9 123.4l-13.5 13.5M304.8 132.3h1.9M304.8 138.4h1.9M306.7 134.1l-14 14M306.8 138.4l-14.1 14.2M307.5 127.9h1.9M308.2 123.6l-15.5 15.5M309.1 127.1l-16.4 16.5M309.4 131.4l-.9 .9M209.5 145.9l-4.4 4.5M214 145.9l-8.9 9"/>
<path d="M218.5 145.9l-13.4 13.4M220.8 145.9h2M224.8 145.9h3.8M230.6 145.9h3.8M232.6 140.8l-20.1 20.1M232.6 145.3l-15.6 15.6M232.6 149.8l-11.1 11.1M232.6 154.3l-6.6 6.6M232.6 158.7l-2.1 2.2M236.4 145.9h3.9M242.3 145.9h3.8M248.1 145.9h3.9"/>
<path d="M249.3 144.1v1.8M250 144.1v1.8M254.1 145.9h3.9M256.2 144.1v1.8M256.8 144.1v1.8M258 152.2a1.45 1.45 0 0 0 0 2.5M258.7 154.9h.7M258.7 151.9h.7M259.4 152.1l.1 .1a1.49 1.49 0 0 1 0 2.5M259.5 154.2l1.1 .7M259.8 145.9h3.5M260.1 151.9h.7"/>
<path d="M260.8 151.9l.9 .3 .3 .4M260.8 151.9a1.39 1.39 0 0 0-1.3 .8M262.1 154.2a1.79 1.79 0 0 1-2 .7M262.7 142.2l-14.9 14.9M262.7 146.6l-14.3 14.3M262.7 151.1l-9.8 9.8M262.7 155.6l-5.3 5.3M265.1 145.9h3.5M268.6 152.2a1.45 1.45 0 0 0 0 2.5M269.4 154.9h.6M269.4 151.9h.7M270.1 152.1l.1 .1a1.49 1.49 0 0 1 0 2.5"/>
<path d="M270.4 145.9h3.5M270.7 152.2a1.47 1.47 0 0 0 0 2.5M270.8 154.9h.7M270.8 151.9h.7M272.2 152.1l.1 .1a1.49 1.49 0 0 1 0 2.5M275.7 145.9h3.5M281 145.9h3.6M286.4 145.9h3.4M291.7 145.9h3.5M297 145.9h3.5M302.3 145.9h3.5M307.6 145.9h1.8"/>
<path d="M309.4 140.4l-16.7 16.7M309.4 144.9l-15.3 15.2M312.8 145.9l-15 15M317.3 145.9l-15 15M321.8 145.9l-15 15M325.1 147.1l-13.8 13.8M325.1 151.6l-9.3 9.3M325.1 156.1l-4.9 4.8"/>
</g>
<path d="M222.1 123.4h86l1.3 4.5v4.4h-2.7v6.1h2.7v7.5h15.7v13.5a1.48 1.48 0 0 1-1.5 1.5h-117a1.46 1.46 0 0 1-1.5-1.5v-13.5h15.7v-7.5h2.8v-6.1h-2.8v-4.4zM232.6 123.4v37.5M247.8 123.4v37.5M270.1 123.4v13.5M285.3 123.4v13.5M262.7 158.7h30M262.7 158.7v-21.8h30v21.8M262.7 158.7l-2.3 2.2M292.7 158.7l2.2 2.2" fill="none" stroke="#000" stroke-width=".72"/>
<g fill="#000">
<circle cx="259.5" cy="154.7" r=".17"/>
<circle cx="262" cy="152.6" r=".17"/>
<circle cx="270.2" cy="154.7" r=".17"/>
<circle cx="272.3" cy="154.7" r=".17"/>
</g>
<path d="M192.9 136.9l.8 5h-1.6z" fill="none" stroke="#5f8525" stroke-width=".34"/>
<path d="M192.9 136.9l.8 5h-1.6z" fill="#5f8525"/>
<path d="M192.1 155.9h1.6l-.8 5z" fill="none" stroke="#5f8525" stroke-width=".34"/>
<path d="M192.1 155.9h1.6l-.8 5z" fill="#5f8525"/>
<path d="M190.4 136.9h72.3M192.9 136.9v24M177.1 155.9h1.7l-.9 5zM190.4 160.9h78.3" fill="none" stroke="#5f8525" stroke-width=".34"/>
<path d="M177.1 155.9h1.7l-.9 5z" fill="#5f8525"/>
<path d="M177.9 123.4l.9 5h-1.7z" fill="none" stroke="#5f8525" stroke-width=".34"/>
<path d="M177.9 123.4l.9 5h-1.7z" fill="#5f8525"/>
<path d="M175.4 123.4h72.4M177.9 123.4v37.5M175.4 160.9h93.3M332.6 160.9l.8 5h-1.6z" fill="none" stroke="#5f8525" stroke-width=".34"/>
<path d="M332.6 160.9l.8 5h-1.6z" fill="#5f8525"/>
<path d="M331.8 153.7h1.6l-.8 5z" fill="none" stroke="#5f8525" stroke-width=".34"/>
<path d="M331.8 153.7h1.6l-.8 5z" fill="#5f8525"/>
<path d="M332.6 122.1v48.8M292.7 158.7h42.4M262.7 168.3l5-.8v1.6zM323.6 160.9h11.5" fill="none" stroke="#5f8525" stroke-width=".34"/>
<path d="M262.7 168.3l5-.8v1.6z" fill="#5f8525"/>
<path d="M287.7 167.5l5 .8-5 .8z" fill="none" stroke="#5f8525" stroke-width=".34"/>
<path d="M287.7 167.5l5 .8-5 .8z" fill="#5f8525"/>
<g fill="none" stroke="#5f8525" stroke-width=".34">
<path d="M262.8 42.1l4.6-2.1-3.7 3.5zM240.2 111.5v.9M240.2 114.2v15.6M277.7 110.3v.8M277.7 112.9v18M240.2 131.6v1.7M240.2 135.1v15.6M277.7 132.6v1.7M277.7 136.1v17.9M240.2 152.5v1.8M240.2 156v15.7M262.7 147.8v23"/>
<path d="M277.7 155.8v1.7M277.7 159.3v17.9M292.7 158.7v12.1M240.2 173.5v.8M262.7 168.3h30M277.7 179v.9"/>
</g>
<path d="M262.8 42.1l4.6-2.1-3.7 3.5z" fill="#5f8525"/>
<path d="M269.9 38.4l3.7-3.5 .9 1.4z" fill="none" stroke="#5f8525" stroke-width=".34"/>
<path d="M269.9 38.4l3.7-3.5 .9 1.4z" fill="#5f8525"/>
<path d="M98.9 18.7h.4M100.2 18.8l7.2 .8M108.4 19.7h.4M290.8 24.4l-31.7 21.2M180.4 179.7l.8 5h-1.6z" fill="none" stroke="#5f8525" stroke-width=".34"/>
<path d="M180.4 179.7l.8 5h-1.6z" fill="#5f8525"/>
<path d="M179.6 226.7h1.6l-.8 4.9z" fill="none" stroke="#5f8525" stroke-width=".34"/>
<path d="M179.6 226.7h1.6l-.8 4.9z" fill="#5f8525"/>
<path d="M243.4 39.2h.3M244.5 39.2h35.7M255.9 26.7v.3M255.9 27.7v22.9M268.6 26.7v.3M268.6 27.7v22.9M280.9 39.2h.3M255.9 51.4v.3M268.6 51.4v.3M119.1 179.7h63.8M180.4 179.7v51.9M119.1 231.6h63.8" fill="none" stroke="#5f8525" stroke-width=".34"/>
<path d="M259.5 39.2h-8.5v30M261.3 39.2h1.7M264.8 39.2h8.5" fill="none" stroke="#5f8525" stroke-width=".72"/>
<path d="M251 39.2l1.7 9.9h-3.4z" fill="#5f8525"/>
<path d="M251 39.2l1.7 9.9h-3.4zM273.3 39.2v30" fill="none" stroke="#5f8525" stroke-width=".72"/>
<path d="M273.3 39.2l1.7 9.9h-3.3z" fill="#5f8525"/>
<path d="M248.5 39.2h2.5M273.3 39.2l1.7 9.9h-3.3zM273.3 39.2h2.5" fill="none" stroke="#5f8525" stroke-width=".72"/>
<g fill="none" stroke="#000" stroke-width=".34">
<path d="M365.1 134.1l-3.5 3.4M365.5 138.2l-3.9 3.8M370.1 133.6l-1.9 1.8M374.6 133.5l-6 6M377.3 139.8l-8 8M377.7 134.9l-8.8 8.8M382.8 134.3l-2.2 2.2M384 137.6l-3.9 3.8M365.8 142.3l-4.2 4.2M366.2 146.4l-4.6 4.6M366.5 150.6l-4.9 4.8M366.9 154.7l-5.3 5.2"/>
<path d="M368.1 157.5l-1 .1M368.6 157.4l-4.8 4.8M370.1 157.3l-.9 .1M375.7 157.3l1 .1M376 154.6l-7.7 7.6M376.4 149.7l-6.4 6.3M376.8 144.7l-7.2 7.2M377.6 157.5l-4.8 4.7M377.8 157.5l.9 .1M384 142.1l-4.3 4.3M384 146.6l-4.7 4.7M384 151l-5.2 5.2"/>
<path d="M384 155.5l-6.7 6.7M384 160.1l-2.2 2.1"/>
</g>
<path d="M365.1 134l-3.5 .5v27.7M368 133.6l-2.9 .4M368 133.6l2.1 23.7-3 .3-2-23.6M368 133.6l3.3-.1 6.5 .1M377.8 133.6l-2.1 23.7 3 .3 2.1-23.6M377.8 133.6l3 .4M380.8 134l3.2 .5v27.7" fill="none" stroke="#000" stroke-width=".72"/>
<path d="M181 26.7h1.6l-.8 5zM366.3 130.3v.9M366.5 133l2.2 25.3M379.4 133l-2.3 25.3M379.6 130.3l-.1 .9M368.9 160.1v.9M377 160.1l-.1 .9" fill="none" stroke="#5f8525" stroke-width=".34"/>
<path d="M181 26.7h1.6l-.8 5z" fill="#5f8525"/>
<path d="M181.8 39.2l.8 5h-1.6z" fill="none" stroke="#5f8525" stroke-width=".34"/>
<path d="M181.8 39.2l.8 5h-1.6z" fill="#5f8525"/>
<path d="M179.3 31.7h24.5M179.3 39.2h76.6M181.8 21.7v27.4M379.8 128.6l5-.2-.2 1.6z" fill="none" stroke="#5f8525" stroke-width=".34"/>
<path d="M379.8 128.6l5-.2-.2 1.6z" fill="#5f8525"/>
<path d="M361 128.4l5.1 .2-4.9 1.4z" fill="none" stroke="#5f8525" stroke-width=".34"/>
<path d="M361 128.4l5.1 .2-4.9 1.4z" fill="#5f8525"/>
<path d="M356.2 130.1a77 77 0 0 1 33.4 0M365.9 126.1l.4 4.2M380 126.1l-.4 4.2M394.8 135.2l.4 5.1-1.6-.2z" fill="none" stroke="#5f8525" stroke-width=".34"/>
<path d="M394.8 135.2l.4 5.1-1.6-.2z" fill="#5f8525"/>
<path d="M392.4 153.8l1.6 .1-1.2 4.9z" fill="none" stroke="#5f8525" stroke-width=".34"/>
<path d="M392.4 153.8l1.6 .1-1.2 4.9z" fill="#5f8525"/>
<path d="M380.8 134l16.5 1.4M394.8 135.2l-2 23.6M378.7 157.6l16.6 1.4" fill="none" stroke="#5f8525" stroke-width=".34"/>
<path d="M403.9 73.9a25 25 0 0 1-1.3 7.8M311.6 112.1a11.9 11.9 0 0 0-15.1 8.7M313.3 112.7l1.5 .9M316.2 114.7a11.9 11.9 0 0 1 0 17.5M296.3 122.6v1.7M296.5 126.1a11.9 11.9 0 0 0 15.2 8.7M314.8 133.3l-1.5 .8" fill="none" stroke="#5f8525" stroke-width=".72"/>
<g fill="none" stroke="#000" stroke-width=".34">
<path d="M357.9 73.9l-1.5 1.5M362.4 73.9l-5.5 5.4M366.9 73.9l-8.9 8.9M371.4 73.9l-11.9 11.9M375.9 73.9l-14.6 14.5M380.2 74.1l-16.8 16.7M381.1 77.6l-15.3 15.3M359.3 82.9h3.6M364.6 91.6h3.6M364.7 82.9h3.5M370 91.6h3.5M370.1 82.9h3.5"/>
<path d="M375.4 91.6h1.7M375.4 82.9h3.6M377.1 95.1l-2 2.1M380.8 82.9h1.7M382 81.2l-13.5 13.5M382.5 85.2l-10.9 10.9M382.5 89.7l-1.9 1.9"/>
</g>
<path d="M356.3 73.9h23.8l2.4 9v8.7h-5.4v5.9" fill="none" stroke="#000" stroke-width=".72"/>
<circle cx="402.6" cy="81.7" r=".36" fill="#5f8525"/>
<g fill="none" stroke="#5f8525" stroke-width=".72">
<path d="M363.3 57.1a22.9 22.9 0 0 0-6.8 14.2M366 54.8l-1.4 1M382.8 50.2a23.7 23.7 0 0 0-15.4 3.6M384.5 50.5l1.7 .4M387.9 51.4a23.5 23.5 0 0 1 12.4 9.8M356.3 73.1v1.7M356.5 76.5a23 23 0 0 0 6.8 14.3M401.2 62.8l.7 1.5M364.6 92l1.4 1M367.4 94a23.6 23.6 0 0 0 15.5 3.5M386.3 96.9l-1.7 .4M400.3 86.5a23.2 23.2 0 0 1-12.3 9.9"/>
<path d="M401.9 83.4l-.7 1.6"/>
</g>
<circle cx="402.6" cy="66" r=".36" fill="#5f8525"/>
<path d="M402.6 66a25.1 25.1 0 0 1 1.3 7.9" fill="none" stroke="#5f8525" stroke-width=".72"/>
<path d="M386.7 68.9h1.6l-.8 5z" fill="none" stroke="#5f8525" stroke-width=".34"/>
<path d="M386.7 68.9h1.6l-.8 5z" fill="#5f8525"/>
<path d="M387.5 82.9l.8 5h-1.6z" fill="none" stroke="#5f8525" stroke-width=".34"/>
<path d="M387.5 82.9l.8 5h-1.6z" fill="#5f8525"/>
<path d="M387.5 52.5v40.4M22 73.8h1.6l-.8 5zM380.1 73.9h9.9M382.5 82.9h7.5" fill="none" stroke="#5f8525" stroke-width=".34"/>
<path d="M22 73.8h1.6l-.8 5z" fill="#5f8525"/>
<path d="M22.8 48.9l.8 4.9h-1.6z" fill="none" stroke="#5f8525" stroke-width=".34"/>
<path d="M22.8 48.9l.8 4.9h-1.6z" fill="#5f8525"/>
<path d="M97.5 14.4l5-.8v1.6zM20.3 48.9h58.6M22.8 48.9v29.9M20.3 78.8h13.7" fill="none" stroke="#5f8525" stroke-width=".34"/>
<path d="M97.5 14.4l5-.8v1.6z" fill="#5f8525"/>
<path d="M80.5 13.6l5 .8-5 .8z" fill="none" stroke="#5f8525" stroke-width=".34"/>
<path d="M80.5 13.6l5 .8-5 .8z" fill="#5f8525"/>
<path d="M75.5 14.4h32M85.5 11.9v37M97.5 11.9v3.4M92.4 272.3l5.1 .8-5.1 .9z" fill="none" stroke="#5f8525" stroke-width=".34"/>
<path d="M92.4 272.3l5.1 .8-5.1 .9z" fill="#5f8525"/>
<path d="M72.5 273.1l5-.8v1.7z" fill="none" stroke="#5f8525" stroke-width=".34"/>
<path d="M72.5 273.1l5-.8v1.7z" fill="#5f8525"/>
<path d="M23 78.8l.8 5h-1.7zM72.5 205.7v69.9M72.5 273.1h25M97.5 269.2v6.4" fill="none" stroke="#5f8525" stroke-width=".34"/>
<path d="M23 78.8l.8 5h-1.7z" fill="#5f8525"/>
<path d="M22.1 103.8h1.7l-.8 5z" fill="none" stroke="#5f8525" stroke-width=".34"/>
<path d="M22.1 103.8h1.7l-.8 5z" fill="#5f8525"/>
<path d="M20.5 78.8h13.5M23 78.8v30M20.5 108.8h65M80.5 141.9l5 .9-5 .8z" fill="none" stroke="#5f8525" stroke-width=".34"/>
<path d="M80.5 141.9l5 .9-5 .8z" fill="#5f8525"/>
<path d="M97.5 142.8l5-.9v1.7z" fill="none" stroke="#5f8525" stroke-width=".34"/>
<path d="M97.5 142.8l5-.9v1.7z" fill="#5f8525"/>
<path d="M97.5 78.8v66.5M85.5 108.8v36.5M75.5 142.8h32" fill="none" stroke="#5f8525" stroke-width=".34"/>
<g font-size="16.1" fill="#5f8525">
<text x="31.1" y="22.4">Unten</text>
<text x="170.7" y="23.2">Vorne</text>
<text x="248.3" y="84.2">C</text>
<text x="270.6" y="84.2">C</text>
<text x="343.7" y="113.2">EINZELHEIT A</text>
<text x="29.9" y="123.8">B</text>
<text x="160.9" y="123.8">B</text>
<text x="30.5" y="150">Oben</text>
<text x="305.4" y="155.3">A</text>
<text x="238.2" y="180.9">Schnitt B-B</text>
<text x="346.1" y="182.2">Schnitt C-C</text>
<text x="256.4" y="195.9">1,5:1</text>
</g>
<g font-size="8" fill="#5f8525">
<text x="89.9" y="13.2">8</text>
<text x="286" y="26.1" transform="rotate(-34 286 26.1)">2</text>
<text x="32" y="33.9" transform="rotate(14 32 33.9)">M5 x 15</text>
<text x="180.5" y="36.8" transform="rotate(-90 180.5 36.8)">5</text>
<text x="335.5" y="41.7" transform="rotate(-90 335.5 41.7)">10</text>
<text x="195.5" y="51.9" transform="rotate(-90 195.5 51.9)">5</text>
<text x="349.8" y="53.4" transform="rotate(-90 349.8 53.4)">25</text>
<text x="165.6" y="64.2" transform="rotate(-90 165.6 64.2)">10</text>
<text x="180.5" y="60.2" transform="rotate(-90 180.5 60.2)">4,1</text>
<text x="21.5" y="66.8" transform="rotate(-90 21.5 66.8)">20</text>
<text x="386.2" y="71" transform="rotate(-90 386.2 71)">3 X 15°</text>
<text x="21.7" y="96.9" transform="rotate(-90 21.7 96.9)">20</text>
<text x="32.8" y="129.3" transform="rotate(-23 32.8 129.3)">M5 x 15</text>
<text x="369.4" y="127">10°</text>
<text x="89.9" y="141.6">8</text>
<text x="176.7" y="145.1" transform="rotate(-90 176.7 145.1)">25</text>
<text x="331.3" y="144.8" transform="rotate(-90 331.3 144.8)">1,5 X 45°</text>
<text x="392.7" y="145.6" transform="rotate(-85 392.7 145.6)">8</text>
<text x="191.7" y="151.5" transform="rotate(-90 191.7 151.5)">16</text>
<text x="392.2" y="151.4" transform="rotate(-85 392.2 151.4)">15,</text>
<text x="148.1" y="157" transform="rotate(-51 148.1 157)">M12</text>
<text x="274.7" y="167">20</text>
<text x="23.4" y="182.4" transform="rotate(24 23.4 182.4)">M12</text>
<text x="164.2" y="197.1" transform="rotate(-90 164.2 197.1)">17,3</text>
<text x="179.1" y="210.5" transform="rotate(-90 179.1 210.5)">34,6</text>
<text x="147.1" y="252.9" transform="rotate(46 147.1 252.9)">R 4</text>
<text x="357.5" y="257.2">Deckel</text>
<text x="80.5" y="271.9">16,6</text>
<text x="100.2" y="272">8,4</text>
<text x="115.1" y="272">10</text>
<text x="321.4" y="280">TDK1403-01</text>
<text x="107" y="282.3">20</text>
</g>
<text font-size="8" x="391.5" y="293.5">DIN-A3</text>
<g font-size="7.7" fill="#5f8525">
<text x="254.6" y="17.1">O 80</text>
<text x="245.6" y="92.2">O 55,4 ±0,12</text>
<text x="254.8" y="102.1">O 59</text>
</g>
<g font-size="5.6" fill="#5f8525">
<text x="331.5" y="243.8">Rd. 80</text>
<text x="307.2" y="255.9">F.Probst</text>
<text x="307.5" y="260.3">O.Probst</text>
<text x="355.4" y="265.2">Tauchlampe</text>
</g>
<text font-size="4.8" fill="#5f8525" x="286.4" y="255.8">10.12.2015</text>
<g font-size="4.1">
<text x="321.4" y="236.1">Maßstab:</text>
<text x="373.4" y="235.9">Gewicht: 0,105 kg</text>
<text x="321.7" y="243.4">Rohteil:</text>
<text x="373.7" y="243.9">Werkstoff: POM-C</text>
<text x="221.4" y="251.2">08</text>
<text x="221.4" y="255.4">07</text>
<text x="221.5" y="259.7">06</text>
<text x="221.5" y="263.9">05</text>
<text x="221.5" y="268.1">04</text>
<text x="221.6" y="272.5">03</text>
<text x="221.4" y="276.7">02</text>
<text x="221.7" y="281.1">01</text>
<text x="220.4" y="285.1">Zust</text>
<text x="231.3" y="285.1">Änderung</text>
<text x="256.4" y="285.1">Datum</text>
<text x="268.4" y="285.1">Name</text>
</g>
<g font-size="4.1" fill="#5f8525">
<text x="398.4" y="281.2">1/1</text>
<text x="398.6" y="276.4">1</text>
</g>
<g font-size="4" fill="#5f8525">
<text x="334.7" y="235.8">2:1 (1:1)</text>
<text x="227.8" y="250.7">-</text>
<text x="260.5" y="250.6">-</text>
<text x="271.7" y="250.7">-</text>
<text x="227.8" y="255">-</text>
<text x="260.5" y="254.9">-</text>
<text x="271.7" y="255.1">-</text>
<text x="227.8" y="263.4">-</text>
<text x="227.8" y="259.1">-</text>
<text x="260.5" y="263.3">-</text>
<text x="260.5" y="259">-</text>
<text x="271.7" y="263.5">-</text>
<text x="271.7" y="259.2">-</text>
<text x="227.8" y="267.6">-</text>
<text x="260.5" y="267.5">-</text>
<text x="271.7" y="267.8">-</text>
<text x="227.8" y="271.7">-</text>
<text x="260.5" y="271.7">-</text>
<text x="271.7" y="271.9">-</text>
<text x="227.8" y="280.3">M5 Bemaßung ergänzt</text>
<text x="227.8" y="276.1">-</text>
<text x="255.5" y="280.2">10.12.2015</text>
<text x="260.5" y="276.1">-</text>
<text x="271" y="280.5">FP</text>
<text x="271.7" y="276.3">-</text>
</g>
<text font-size="4" fill="#008080" x="288.3" y="259.6">16.12.14</text>
<g font-size="3.3">
<text x="282.1" y="239.9">DIN 7168 mittel</text>
<text x="305.2" y="239.9">DIN ISO 1302</text>
<text x="221.9" y="241.2">Schweißkon. A DIN EN ISO 13920</text>
<text x="288.4" y="251">Datum</text>
<text x="305.4" y="251">Name</text>
<text x="277.3" y="255">Bearb.</text>
<text x="277.4" y="263.8">Norm</text>
<text x="277.4" y="259.7">Gepr.</text>
<text x="321" y="272.8">Identnummer-Revision:</text>
<text x="402.7" y="280.7">Bl.</text>
<text x="279.5" y="285.1">EDV Nummer:</text>
<text x="321.4" y="285.1">Ers. für:</text>
<text x="365.4" y="285.1">Ers. durch:</text>
</g>
<g font-size="3.2" fill="#5f8525">
<text x="387.3" y="214.5">-0,3</text>
<text x="396.8" y="218.9">+0,5</text>
</g>
<g font-size="3.2">
<text x="221.1" y="235">&quot;Schutzvermerk nach DIN 34 beachten&quot;</text>
<text x="279.9" y="235">Allgemeintoleranz</text>
<text x="305.6" y="235">Oberfläche</text>
<text x="397.9" y="272.5">Blatt</text>
</g>
</svg>
